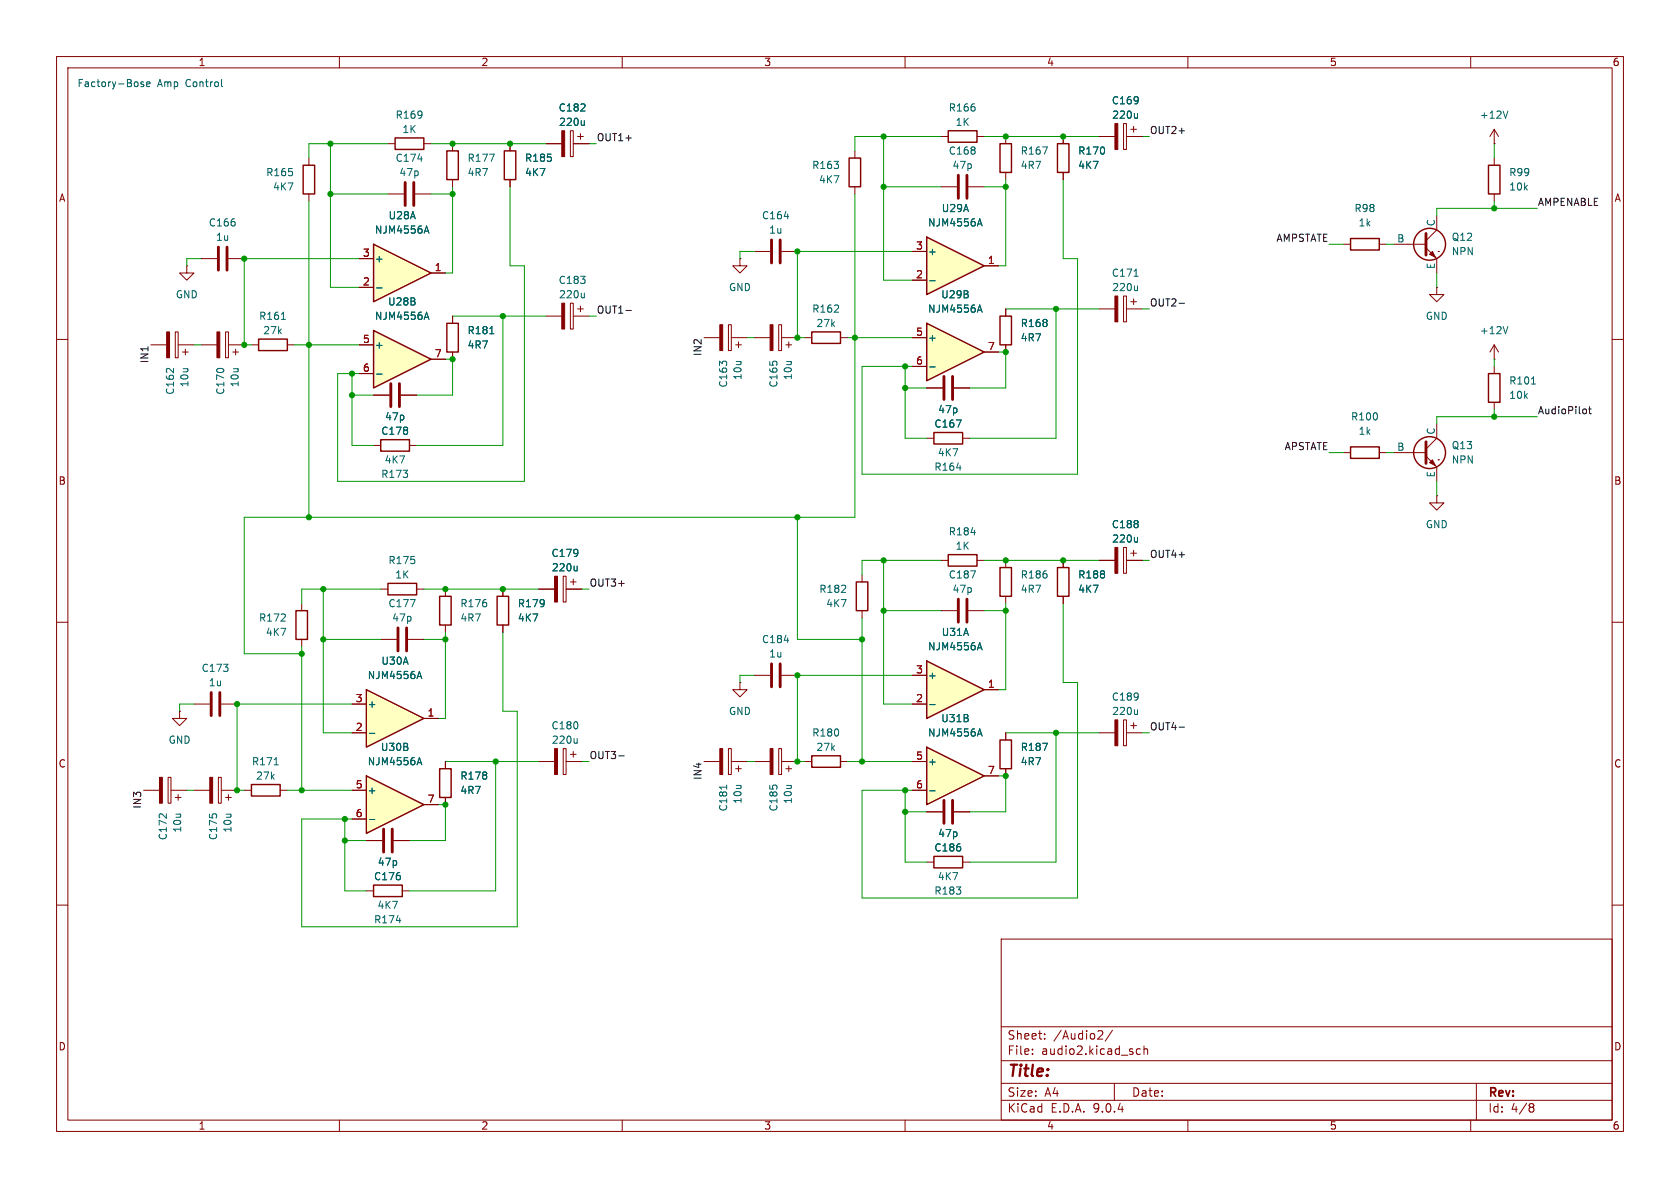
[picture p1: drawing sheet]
<svg xmlns="http://www.w3.org/2000/svg" width="297mm" height="210mm" viewBox="0 0 297 210" stroke-linecap="round" stroke-linejoin="round" font-family="sans-serif">
<g fill="none" stroke="#840000" stroke-width=".18">
<path d="M10 10h277v190h-277zM12 12h273v186h-273zM60 10v2M110 10v2M160 10v2M210 10v2M260 10v2M10 60h2M254 74.9v2.6l-1.9 1.9M285 60h2M246.4 80h5.7M252.1 80.6l1.9 2v2.5"/>
<path d="M254.3 81.3h.1M10 110h2M285 110h2M10 160h2M177 166h108v32h-108zM285 160h2M60 198v2M110 198v2M160 198v2M177 194.5h108M177 191.5h108M177 187.5h108"/>
<path d="M177 181.5h108M182.5 186.3v.1M182.5 185.5v.1M184.7 183.6v.1M184.7 182.8v.1M194.3 182.2l.5 .1 .2 .3-1 1.1h1M196.7 182.1l-1.3 2M197 191.5v3M201.6 185.5l-.4-.1-.3 .3v.4l.1 .2h.6M202.2 185.5l.3-.1 .3 .1 .1 .9M202.2 184.9v1.5M210 198v2"/>
<path d="M260 198v2M261 191.5v6.5M270.6 195.1l.4 .1 .2 .2-.3 .3M270.6 195.7h.3M270.9 195.7l.2 .2 .1 .4-.2 .2-.4 .1"/>
</g>
<path d="M252.1 78.1v3.8" fill="none" stroke="#840000" stroke-width=".51"/>
<circle cx="252.7" cy="80" r="2.82" fill="none" stroke="#840000" stroke-width=".25"/>
<path d="M252.7 81.8l.5-.5 .5 1z" fill="#840000" stroke="#840000" stroke-width=".18"/>
<path d="M163.8 132.1l10.2 5.1-10.2 5z" fill="#ffffc2"/>
<path d="M79 26.7h2v5.1h-2zM150.1 27.9h2v5.1h-2zM143.5 58.7h5.1v2h-5.1zM176.8 55.9h2v5.1h-2zM238.8 42.2h5v2h-5zM263.1 66h2.1v5.1h-2.1zM186.9 100.3h2.1v5.1h-2.1zM143.5 133.6h5.1v2h-5.1zM163.8 132.1l10.2 5.1-10.2 5zM176.8 130.8h2v5.1h-2z" fill="none" stroke="#840000" stroke-width=".25"/>
<g fill="none" stroke="#840000" stroke-width=".18">
<path d="M80 25.4v1.3M80 31.8v1.2M151.1 26.7v1.2M151.1 33v1.3M166.4 33h2.8M171.2 33h2.8M194.3 24.1h2.8M198.6 21.8h.5v4.6h-.5zM199.1 24.1h2.8M199.9 22.9h1M200.4 22.4v1M124.5 59.7h2.8"/>
<path d="M128.8 57.4h.5v4.6h-.5zM129.3 59.7h2.8M142.2 59.7h1.3M148.6 59.7h1.3M177.8 54.6v1.3M194.3 54.6h2.8M198.6 52.3h.5v4.6h-.5zM199.1 54.6h2.8M199.9 53.3h1M200.4 52.8v1M237.5 43.2h1.3M243.8 43.2h1.3"/>
<path d="M130 61h1.1M130.6 60.5v1M177.8 61v1.2M264.2 63.5h.1M264.2 61v2.5M264.2 64.8v1.2M264.2 71.1v1.3M264.2 61l-.8 1.2M264.2 61l.7 1.2M188 99.1v1.2M194.3 99.1h2.8M198.6 96.8h.5v4.5h-.5z"/>
<path d="M199.1 99.1h2.8M199.9 97.8h1M200.4 97.3v1M133.3 119.4h2.8M138.2 119.4h2.8M188 105.4v1.3M124.5 134.6h2.8M128.8 132.3h.5v4.6h-.5zM129.3 134.6h2.8M130 135.9h1.1M130.6 135.4v1M130.8 120.7v1.2h1.3l-1.3 1.3-1.3-1.3h1.3"/>
<path d="M130.8 120.7h.1M133.3 134.6h2.8M137.7 132.3h.5v4.6h-.5zM138.2 134.6h2.8M138.9 135.9h1.1M139.4 135.4v1M142.2 134.6h1.3M148.6 134.6h1.3M161.3 134.6h2.5M161.3 139.7h2.5M174 137.2h2.5M177.8 129.5v1.3"/>
<path d="M177.8 135.9v1.3M194.3 129.5h2.8M198.6 127.3h.5v4.5h-.5zM199.1 129.5h2.8M199.9 128.3h1M200.4 127.8v1"/>
</g>
<g fill="none" stroke="#006464" stroke-width=".18">
<path d="M86.5 27.2h.9l-.6 1.3M201.1 20.1v.8M201.1 20.8l-.2 .1M200.5 48.8h.7M201.1 50.5v.9M201.1 51.3l-.2 .1M266.6 57.7l-.4 1.3M270.7 67.9h.8M201.1 95v.8M201.1 95.7l-.2 .1M138.6 113.2h.8M128.5 138.8v.7"/>
<path d="M164.4 139.8h.9M172.9 129.8h.6M173.2 128.8l.4 1.3M184.3 131.4h.9l-.6 1.3M201.1 125.5v.8M201.1 126.2l-.2 .1"/>
</g>
<path d="M169.4 31v4.1M170.9 31v4.1M136.4 117.3v4.1M137.9 117.3v4.1" fill="none" stroke="#840000" stroke-width=".51"/>
<g fill="#840000" stroke="#840000" stroke-width=".18">
<path d="M197.1 52.3h.5v4.6h-.5z"/>
<path d="M136.1 132.3h.6v4.6h-.6z"/>
<path d="M197.1 21.8h.5v4.6h-.5z"/>
<path d="M127.3 132.3h.5v4.6h-.5z"/>
<path d="M197.1 96.8h.5v4.5h-.5z"/>
<path d="M127.3 57.4h.5v4.6h-.5z"/>
<path d="M197.1 127.3h.5v4.5h-.5z"/>
</g>
<path d="M163.8 41.9l10.2 5.1-10.2 5.1z" fill="#ffffc2"/>
<path d="M69.8 24.4h5.1v2h-5.1zM89.2 26.7h2v5.1h-2zM167.6 23.1h5.1v2h-5.1zM176.8 25.4h2v5.1h-2zM263.1 29.2h2.1v5.1h-2.1zM163.8 41.9l10.2 5.1-10.2 5.1zM165.1 76.5h5.1v2h-5.1zM238.8 79h5v2h-5zM167.6 98h5.1v2.1h-5.1zM151.4 102.9h2v5.1h-2zM176.8 100.3h2v5.1h-2zM165.1 151.4h5.1v2h-5.1z" fill="none" stroke="#840000" stroke-width=".25"/>
<g fill="none" stroke="#840000" stroke-width=".18">
<path d="M68.6 25.4h1.2M68.6 34.3h2.8M73.4 34.3h2.8M74.9 25.4h1.3M90.2 25.4v1.3M90.2 31.8v1.2M166.4 24.1h1.2M172.7 24.1h1.3M177.8 24.1v1.3M177.8 30.5v1.3M264.2 25.4h.1M264.2 22.9l-.8 1.2"/>
<path d="M264.2 22.9l.7 1.2M264.2 22.9v2.5M264.2 27.9v1.3M264.2 34.3v1.3M161.3 44.5h2.5M161.3 49.5h2.5M174 47h2.5M163.8 77.5h1.3M170.2 77.5h1.2M166.4 99.1h1.2M172.7 99.1h1.3M177.8 99.1v1.2"/>
<path d="M237.5 80h1.3M243.8 80h1.3M254 87.6v1.3h1.3l-1.3 1.3-1.3-1.3h1.3M254 87.6h.1M152.4 101.6v1.3M152.4 108v1.2M177.8 105.4v1.3M163.8 152.4h1.3M170.2 152.4h1.2"/>
</g>
<path d="M266.6 19.6l-.4 1.3M73.9 28.1h.8M172.9 39.6h.6M173.2 38.7l.4 1.2M184.3 26h.9l-.6 1.2M164.4 49.6h.9M169.1 82.7h.8M171.7 94.1h.7" fill="none" stroke="#006464" stroke-width=".18"/>
<path d="M71.6 32.3v4M73.2 32.3v4" fill="none" stroke="#840000" stroke-width=".51"/>
<path d="M163.8 116.8l10.2 5.1-10.2 5.1z" fill="#ffffc2"/>
<g fill="none" stroke="#840000" stroke-width=".25">
<path d="M186.9 25.4h2.1v5.1h-2.1zM163.8 116.8l10.2 5.1-10.2 5.1z"/>
<circle cx="252.7" cy="43.2" r="2.82"/>
</g>
<g fill="none" stroke="#840000" stroke-width=".18">
<path d="M188 24.1v1.3M188 30.5v1.3M254 38.1v2.5l-1.9 1.9M246.4 43.2h5.7M252.1 43.8l1.9 1.9v2.6M254 50.8v1.3h1.3l-1.3 1.2-1.3-1.2h1.3M254 50.8h.1M254.3 44.5h.1M163.8 68.6h2.8M168.7 68.6h2.7M161.3 119.4h2.5M166.4 108h2.8"/>
<path d="M171.2 108h2.8M161.3 124.5h2.5M174 121.9h2.5M163.8 143.5h2.8M168.7 143.5h2.7"/>
</g>
<path d="M169.1 74.2h.8l-.5 1.3M171.6 100.9h.8l-.5 1.3M172.9 114.5h.6M173.2 113.6l.4 1.3M164.4 124.6h.9" fill="none" stroke="#006464" stroke-width=".18"/>
<path d="M252.1 41.3v3.8M166.9 66.5v4.1M168.4 66.5v4.1M169.4 105.9v4.1M170.9 105.9v4.1M166.9 141.5v4M168.4 141.5v4" fill="none" stroke="#840000" stroke-width=".51"/>
<path d="M252.7 45l.5-.5 .5 1z" fill="#840000" stroke="#840000" stroke-width=".18"/>
<path d="M163.8 57.2l10.2 5-10.2 5.1z" fill="#ffffc2"/>
<path d="M53.6 29.2h2v5.1h-2zM45.7 59.9h5.1v2.1h-5.1zM79 57.2h2v5h-2zM163.8 57.2l10.2 5-10.2 5.1z" fill="none" stroke="#840000" stroke-width=".25"/>
<g fill="none" stroke="#840000" stroke-width=".18">
<path d="M54.6 27.9v1.3M54.6 34.3v1.3M31 58.7h.5v4.5h-.5zM33 47v1.3h1.3l-1.3 1.2-1.3-1.2h1.3M33 47h.1M35.6 45.7h2.8M39.9 58.7h.5v4.5h-.5zM40.4 45.7h2.8M80 55.9v1.3M161.3 59.7h2.5M26.7 61h2.8M31.5 61h2.8"/>
<path d="M32.3 62.2h1M32.8 61.7v1M35.6 61h2.8M40.4 61h2.8M41.1 62.2h1.1M41.7 61.7v1M44.4 61h1.3M50.8 61h1.3M66 69.9h2.8M70.9 69.9h2.8M80 62.2v1.3M161.3 64.8h2.5"/>
<path d="M174 62.2h2.5"/>
</g>
<path d="M49.7 56.5h.8M86.6 59h.7M172.9 54.8h.6M173.2 53.9l.4 1.3M164.4 64.9h.9" fill="none" stroke="#006464" stroke-width=".18"/>
<g fill="#840000" stroke="#840000" stroke-width=".18">
<path d="M38.4 58.7h.5v4.5h-.5z"/>
<path d="M29.5 58.7h.5v4.5h-.5z"/>
</g>
<path d="M38.6 43.7v4.1M40.1 43.7v4.1M69.1 67.8v4.1M70.6 67.8v4.1" fill="none" stroke="#840000" stroke-width=".51"/>
<path d="M66 58.4l10.2 5.1-10.2 5.1z" fill="#ffffc2"/>
<path d="M66 58.4l10.2 5.1-10.2 5.1z" fill="none" stroke="#840000" stroke-width=".25"/>
<path d="M63.5 61h2.5M63.5 66h2.5M76.2 63.5h2.5" fill="none" stroke="#840000" stroke-width=".18"/>
<path d="M75.1 56.1h.6M75.4 55.2l.4 1.3M66.6 66.1h.9" fill="none" stroke="#006464" stroke-width=".18"/>
<path d="M66 43.2l10.2 5.1-10.2 5z" fill="#ffffc2"/>
<path d="M66 43.2l10.2 5.1-10.2 5zM67.3 77.7h5.1v2.1h-5.1zM52.3 108h2.1v5h-2.1zM68.6 103.1h5.1v2.1h-5.1zM77.7 105.4h2.1v5.1h-2.1zM87.9 105.4h2v5.1h-2zM44.4 138.7h5.1v2h-5.1zM66 156.5h5.1v2h-5.1z" fill="none" stroke="#840000" stroke-width=".25"/>
<g fill="none" stroke="#840000" stroke-width=".18">
<path d="M96.5 25.4h2.8M100.8 23.1h.5v4.6h-.5zM101.3 25.4h2.8M102.1 24.1h1M102.6 23.6v1M63.5 45.7h2.5M63.5 50.8h2.5M76.2 48.3h2.5M96.5 55.9h2.8M100.8 53.6h.5v4.6h-.5zM101.3 55.9h2.8M102.1 54.6h1"/>
<path d="M102.6 54.1v1M130.8 45.7v1.3h1.3l-1.3 1.3-1.3-1.3h1.3M130.8 45.7h.1M133.3 59.7h2.8M133.3 44.5h2.8M137.7 57.4h.5v4.6h-.5zM138.2 59.7h2.8M138.2 44.5h2.8M66 78.7h1.3M72.4 78.7h1.3M138.9 61h1.1M139.4 60.5v1"/>
<path d="M53.3 106.7v1.3M53.3 113v1.3M67.3 104.1h1.3M67.3 113h2.8M72.1 113h2.8M73.7 104.1h1.2M78.7 104.1v1.3M78.7 110.5v1.3M88.9 104.1v1.3M88.9 110.5v1.3M95.2 104.1h2.8M99.6 101.9h.5v4.5h-.5z"/>
<path d="M100.1 104.1h2.8M100.8 102.9h1.1M101.3 102.4v1M25.4 139.7h2.8M29.7 137.4h.5v4.6h-.5zM30.2 139.7h2.8M31.7 125.7v1.3h1.3l-1.3 1.3-1.2-1.3h1.2M31.7 125.7h.1M34.3 139.7h2.8M34.3 124.5h2.8M38.6 137.4h.5v4.6h-.5zM39.1 139.7h2.8"/>
<path d="M39.1 124.5h2.8M43.2 139.7h1.2M49.5 139.7h1.3M95.2 134.6h2.8M99.6 132.3h.5v4.6h-.5zM100.1 134.6h2.8M100.8 133.4h1.1M101.3 132.8v1.1M31 141h1M31.5 140.5v1M39.9 141h1M40.4 140.5v1"/>
<path d="M64.8 148.6h2.8M64.8 157.5h1.2M69.6 148.6h2.8M71.1 157.5h1.3"/>
</g>
<g fill="none" stroke="#006464" stroke-width=".18">
<path d="M75.4 39.9l.4 1.3M103.3 21.3v.9M103.3 22l-.2 .2M138.6 38.3h.8M66.6 50.9h.9M75.1 40.9h.6M103.3 51.8v.8M103.3 52.5l-.2 .1M72.5 106h.9l-.6 1.3M102 100.1v.8M102 100.8l-.1 .1M48.5 135.2h.7"/>
<path d="M102 130.5v.9M102 131.3l-.1 .1M70.1 162.7h.7"/>
</g>
<g fill="#840000" stroke="#840000" stroke-width=".18">
<path d="M136.1 57.4h.6v4.6h-.6z"/>
<path d="M99.3 53.6h.5v4.6h-.5z"/>
<path d="M98 101.9h.6v4.5h-.6z"/>
<path d="M99.3 23.1h.5v4.6h-.5z"/>
<path d="M28.2 137.4h.5v4.6h-.5z"/>
<path d="M37.1 137.4h.5v4.6h-.5z"/>
<path d="M98 132.3h.6v4.6h-.6z"/>
</g>
<path d="M136.4 42.4v4.1M137.9 42.4v4.1M70.4 111v4.1M71.9 111v4.1M37.3 122.4v4.1M38.9 122.4v4.1M67.8 146.6v4M69.3 146.6v4" fill="none" stroke="#840000" stroke-width=".51"/>
<path d="M64.8 137.2l10.1 5-10.1 5.1z" fill="#ffffc2"/>
<path d="M64.8 137.2l10.1 5-10.1 5.1z" fill="none" stroke="#840000" stroke-width=".25"/>
<path d="M62.2 139.7h2.6M62.2 144.8h2.6M74.9 142.2h2.6" fill="none" stroke="#840000" stroke-width=".18"/>
<path d="M73.8 134.8h.6M74.1 133.9l.5 1.3M65.3 144.9h1" fill="none" stroke="#006464" stroke-width=".18"/>
<path d="M64.8 121.9l10.1 5.1-10.1 5.1z" fill="#ffffc2"/>
<path d="M64.8 121.9l10.1 5.1-10.1 5.1zM77.7 135.9h2.1v5.1h-2.1z" fill="none" stroke="#840000" stroke-width=".25"/>
<g fill="none" stroke="#840000" stroke-width=".18">
<path d="M90.2 25.4v1.3M90.2 31.8v1.2M96.5 25.4h2.8M101.3 25.4h2.8M188 24.1v1.3M188 30.5v1.3M194.3 24.1h2.8M199.1 24.1h2.8M63.5 45.7h2.5M63.5 50.8h2.5M76.2 48.3h2.5M80 55.9v1.3"/>
<path d="M161.3 44.5h2.5M161.3 49.5h2.5M161.3 59.7h2.5M174 47h2.5M177.8 54.6v1.3M63.5 61h2.5M63.5 66h2.5M66 69.9h2.8M70.9 69.9h2.8M76.2 63.5h2.5M80 62.2v1.3M161.3 64.8h2.5"/>
<path d="M163.8 68.6h2.8M168.7 68.6h2.7M174 62.2h2.5M177.8 61v1.2M188 99.1v1.2M194.3 99.1h2.8M199.1 99.1h2.8M88.9 104.1v1.3M88.9 110.5v1.3M95.2 104.1h2.8M100.1 104.1h2.8M161.3 119.4h2.5"/>
<path d="M188 105.4v1.3M62.2 124.5h2.6M62.2 129.5h2.6M62.2 139.7h2.6M74.9 127h2.6M78.7 134.6v1.3M161.3 124.5h2.5M161.3 134.6h2.5M161.3 139.7h2.5M174 121.9h2.5M174 137.2h2.5M177.8 129.5v1.3"/>
<path d="M177.8 135.9v1.3M62.2 144.8h2.6M64.8 148.6h2.8M69.6 148.6h2.8M74.9 142.2h2.6M78.7 141v1.2M163.8 143.5h2.8M168.7 143.5h2.7"/>
</g>
<g fill="none" stroke="#006464" stroke-width=".18">
<path d="M75.4 39.9l.4 1.3M103.3 21.3v.9M103.3 22l-.2 .2M172.9 39.6h.6M173.2 38.7l.4 1.2M201.1 20.1v.8M201.1 20.8l-.2 .1M66.6 50.9h.9M75.1 56.1h.6M75.1 40.9h.6M75.4 55.2l.4 1.3M86.6 59h.7"/>
<path d="M164.4 49.6h.9M172.9 54.8h.6M173.2 53.9l.4 1.3M66.6 66.1h.9M164.4 64.9h.9M169.1 74.2h.8l-.5 1.3M201.1 95v.8M201.1 95.7l-.2 .1M73.8 119.6h.6M74.1 118.7l.5 1.3M102 100.1v.8M102 100.8l-.1 .1"/>
<path d="M172.9 114.5h.6M173.2 113.6l.4 1.3M65.3 129.6h1M73.8 134.8h.6M74.1 133.9l.5 1.3M164.4 124.6h.9M164.4 139.8h.9M172.9 129.8h.6M173.2 128.8l.4 1.3M184.3 131.4h.9l-.6 1.3M65.3 144.9h1"/>
</g>
<path d="M110.7 54.9h.9M208.4 53.6h1M280.2 72.3l.3 .2v.4l-.3 .2M280.8 72.3h.5M281 71.9v1.1l.3 .1M109.4 133.6h.9M208.4 128.5h1" fill="none" stroke="#0f0f0f" stroke-width=".18"/>
<g fill="none" stroke="#009600" stroke-width=".18">
<path d="M54.6 35.6v55.8M58.4 25.4v25.4h5.1M58.4 34.3h10.2M68.6 25.4h-14v2.5M76.2 25.4h20.3M76.2 34.3h3.8M80 33v15.3h-1.3M90.2 33v14h2.5v38.1h-33v-19.1h3.8M104.1 25.4h1.3M151.1 34.3v57.1h-107.9v24.2h10.1M156.2 24.1v25.4h5.1M156.2 33h10.2"/>
<path d="M166.4 24.1h-15.3v2.6M174 24.1h20.3M174 33h3.8M177.8 31.8v15.2h-1.3M188 31.8v13.9h2.5v38.1h-38.1v-19h8.9M201.9 24.1h1.3M264.2 25.4v2.5M264.2 35.6v1.2M271.8 36.8h-17.8v1.3M35.6 45.7h-2.6v1.3M63.5 45.7h-20.3v15.3h1.2M80 55.9h16.5"/>
<path d="M88.9 55.9v22.8h-15.2M104.1 55.9h1.3M132.1 59.7h1.2M133.3 44.5h-2.5v1.2M149.9 59.7h11.4M161.3 44.5h-20.3v15.2h1.2M177.8 54.6h16.5M186.7 54.6v22.9h-15.3M201.9 54.6h1.3M234.9 43.2h2.6M245.1 43.2h1.3M254 48.3v2.5"/>
<path d="M34.3 61h1.3M52.1 61h11.4M62.2 66v12.7h3.8M62.2 69.9h3.8M78.7 63.5h1.3v6.4h-6.3M160 64.8v12.7h3.8M160 68.6h3.8M176.5 62.2h1.3v6.4h-6.4M264.2 63.5v1.3M264.2 72.4v1.3M271.8 73.7h-17.8v1.2M141 91.4v21.6h11.4"/>
<path d="M156.2 99.1v25.4h5.1M166.4 99.1h-14v2.5M174 99.1h20.3M201.9 99.1h1.3M234.9 80h2.6M245.1 80h1.3M254 85.1v2.5M53.3 114.3v25.4M57.1 104.1v25.4h5.1M57.1 113h10.2M67.3 104.1h-14v2.6M74.9 104.1h20.3"/>
<path d="M74.9 113h3.8M78.7 111.8v15.2h-1.2M88.9 111.8v13.9h2.5v38.1h-38.1v-19h8.9M102.9 104.1h1.2M133.3 119.4h-2.5v1.3M152.4 109.2v25.4M156.2 108h10.2M161.3 119.4h-20.3v15.2h1.2M174 108h3.8M177.8 106.7v15.2h-1.3M188 106.7v14h2.5v38.1h-38.1v-19.1h8.9M33 139.7h1.3"/>
<path d="M34.3 124.5h-2.6v1.2M50.8 139.7h11.4M62.2 124.5h-20.3v15.2h1.3M78.7 134.6h16.5M87.6 134.6v22.9h-15.2M102.9 134.6h1.2M132.1 134.6h1.2M149.9 134.6h11.4M160 139.7v12.7h3.8M176.5 137.2h1.3v6.3h-6.4M177.8 129.5h16.5M186.7 129.5v22.9h-15.3"/>
<path d="M201.9 129.5h1.3M61 144.8v12.7h3.8M61 148.6h3.8M77.5 142.2h1.2v6.4h-6.3M160 143.5h3.8"/>
</g>
<path d="M25.4 14.5h-.3l-.2 .2v.1l.5 .2v.3h-.5M25.9 14.9l.6-.1v-.3h-.4l-.2 .2 .1 .6h.5M39.2 14v1.1l.1 .2" fill="none" stroke="#0000c2" stroke-width=".18"/>
<g fill="#009600" stroke="#009600" stroke-width=".18">
<circle cx="177.8" cy="33" r=".46"/>
<circle cx="156.2" cy="33" r=".46"/>
<circle cx="141" cy="59.7" r=".46"/>
<circle cx="141" cy="44.5" r=".46"/>
<circle cx="141" cy="91.4" r=".46"/>
<circle cx="156.2" cy="108" r=".46"/>
<circle cx="156.2" cy="99.1" r=".46"/>
<circle cx="152.4" cy="113" r=".46"/>
<circle cx="152.4" cy="134.6" r=".46"/>
<circle cx="264.2" cy="73.7" r=".46"/>
<circle cx="264.2" cy="36.8" r=".46"/>
<circle cx="186.7" cy="129.5" r=".46"/>
<circle cx="177.8" cy="137.2" r=".46"/>
<circle cx="177.8" cy="99.1" r=".46"/>
<circle cx="177.8" cy="108" r=".46"/>
<circle cx="160" cy="143.5" r=".46"/>
<circle cx="160" cy="139.7" r=".46"/>
<circle cx="188" cy="99.1" r=".46"/>
<circle cx="186.7" cy="54.6" r=".46"/>
<circle cx="160" cy="68.6" r=".46"/>
<circle cx="160" cy="64.8" r=".46"/>
<circle cx="177.8" cy="62.2" r=".46"/>
<circle cx="151.1" cy="59.7" r=".46"/>
<circle cx="177.8" cy="24.1" r=".46"/>
<circle cx="188" cy="24.1" r=".46"/>
<circle cx="156.2" cy="24.1" r=".46"/>
<circle cx="58.4" cy="25.4" r=".46"/>
<circle cx="58.4" cy="34.3" r=".46"/>
<circle cx="54.6" cy="61" r=".46"/>
<circle cx="43.2" cy="61" r=".46"/>
<circle cx="62.2" cy="66" r=".46"/>
<circle cx="43.2" cy="45.7" r=".46"/>
<circle cx="62.2" cy="69.9" r=".46"/>
<circle cx="80" cy="63.5" r=".46"/>
<circle cx="88.9" cy="55.9" r=".46"/>
<circle cx="78.7" cy="113" r=".46"/>
<circle cx="88.9" cy="104.1" r=".46"/>
<circle cx="78.7" cy="104.1" r=".46"/>
<circle cx="57.1" cy="104.1" r=".46"/>
<circle cx="54.6" cy="91.4" r=".46"/>
<circle cx="57.1" cy="113" r=".46"/>
<circle cx="53.3" cy="115.6" r=".46"/>
<circle cx="41.9" cy="139.7" r=".46"/>
<circle cx="41.9" cy="124.5" r=".46"/>
<circle cx="61" cy="144.8" r=".46"/>
<circle cx="61" cy="148.6" r=".46"/>
<circle cx="53.3" cy="139.7" r=".46"/>
<circle cx="87.6" cy="134.6" r=".46"/>
<circle cx="78.7" cy="142.2" r=".46"/>
<circle cx="141" cy="119.4" r=".46"/>
<circle cx="141" cy="134.6" r=".46"/>
<circle cx="80" cy="25.4" r=".46"/>
<circle cx="90.2" cy="25.4" r=".46"/>
<circle cx="80" cy="34.3" r=".46"/>
</g>
<text font-size="2.8" fill="#840000" x="178" y="190.9">Title:</text>
<g font-size="2.1" fill="#840000">
<text x="178" y="184">Sheet:</text>
<text x="186.2" y="184">/Audio2/</text>
<text x="178" y="186.7">File:</text>
<text x="184.1" y="186.7">audio2.kicad_sch</text>
<text x="178" y="196.9">KiCad</text>
<text x="178" y="194.1">Size:</text>
<text x="184.7" y="194.1">A4</text>
<text x="185.7" y="196.9">E.D.A.</text>
<text x="193.3" y="196.9">9.0.4</text>
<text x="200" y="194.1">Date:</text>
<text x="263" y="194.3">Rev:</text>
<text x="263" y="196.9">Id:</text>
<text x="267.1" y="196.9">4/8</text>
</g>
<g font-size="1.8" fill="#840000">
<text x="35" y="11.9">1</text>
<text x="85" y="11.9">2</text>
<text x="135" y="11.9">3</text>
<text x="185" y="11.9">4</text>
<text x="235" y="11.9">5</text>
<text x="285" y="11.9">6</text>
<text x="10.3" y="35.9">A</text>
<text x="285.3" y="35.9">A</text>
<text x="10.3" y="85.9">B</text>
<text x="285.3" y="85.9">B</text>
<text x="10.3" y="135.9">C</text>
<text x="285.3" y="135.9">C</text>
<text x="10.3" y="185.9">D</text>
<text x="285.3" y="185.9">D</text>
<text x="35" y="199.9">1</text>
<text x="85" y="199.9">2</text>
<text x="135" y="199.9">3</text>
<text x="185" y="199.9">4</text>
<text x="235" y="199.9">5</text>
<text x="285" y="199.9">6</text>
</g>
<g font-size="1.8" fill="#0000c2">
<text x="13.6" y="15.6">Factory-Bose</text>
<text x="27.8" y="15.6">Amp</text>
<text x="32.9" y="15.6">Control</text>
</g>
<g font-size="1.8" fill="#006464">
<text x="69.8" y="21.2">R169</text>
<text x="71" y="23.7">1K</text>
<text x="98.7" y="19.9">C182</text>
<text x="98.7" y="22.5">220u</text>
<text x="167.6" y="19.9">R166</text>
<text x="168.8" y="22.5">1K</text>
<text x="196.5" y="18.6">C169</text>
<text x="196.5" y="21.2">220u</text>
<text x="261.5" y="21.2">+12V</text>
<text x="69.8" y="28.8">C174</text>
<text x="82.6" y="28.8">R177</text>
<text x="92.7" y="28.8">R185</text>
<text x="167.6" y="27.5">C168</text>
<text x="180.3" y="27.5">R167</text>
<text x="190.5" y="27.5">R170</text>
<text x="47" y="31.3">R165</text>
<text x="48.2" y="33.9">4K7</text>
<text x="70.5" y="31.3">47p</text>
<text x="82.6" y="31.3">4R7</text>
<text x="92.7" y="31.3">4K7</text>
<text x="143.5" y="30.1">R163</text>
<text x="144.7" y="32.6">4K7</text>
<text x="168.3" y="30.1">47p</text>
<text x="180.3" y="30.1">4R7</text>
<text x="190.5" y="30.1">4K7</text>
<text x="266.7" y="33.9">10k</text>
<text x="266.7" y="31.3">R99</text>
<text x="36.8" y="40.2">C166</text>
<text x="66.2" y="41.5">NJM4556A</text>
<text x="68.6" y="39">U28A</text>
<text x="134.6" y="39">C164</text>
<text x="135.9" y="41.5">1u</text>
<text x="164" y="40.2">NJM4556A</text>
<text x="166.4" y="37.7">U29A</text>
<text x="239.4" y="37.7">R98</text>
<text x="240.1" y="40.2">1k</text>
<text x="253.7" y="40.1" transform="rotate(-90 253.7 40.1)">C</text>
<text x="38.1" y="42.8">1u</text>
<text x="66.2" y="46.6">+</text>
<text x="164" y="45.3">+</text>
<text x="246.9" y="42.9">B</text>
<text x="253.7" y="47.7" transform="rotate(-90 253.7 47.7)">E</text>
<text x="256.5" y="42.8">Q12</text>
<text x="256.5" y="45.3">NPN</text>
<text x="31" y="52.9">GND</text>
<text x="98.7" y="50.4">C183</text>
<text x="98.7" y="52.9">220u</text>
<text x="128.8" y="51.7">GND</text>
<text x="166.3" y="52.9">U29B</text>
<text x="196.5" y="49.1">C171</text>
<text x="196.5" y="51.7">220u</text>
<text x="45.7" y="56.7">R161</text>
<text x="46.4" y="59.3">27k</text>
<text x="66.2" y="56.7">NJM4556A</text>
<text x="68.5" y="54.2">U28B</text>
<text x="82.6" y="59.3">R181</text>
<text x="143.5" y="55.5">R162</text>
<text x="144.2" y="58">27k</text>
<text x="164" y="55.5">NJM4556A</text>
<text x="180.3" y="58">R168</text>
<text x="252" y="56.7">GND</text>
<text x="261.5" y="59.3">+12V</text>
<text x="66.2" y="61.8">+</text>
<text x="82.6" y="61.8">4R7</text>
<text x="164" y="60.6">+</text>
<text x="180.3" y="60.6">4R7</text>
<text x="31" y="69.9" transform="rotate(-90 31 69.9)">C162</text>
<text x="33.5" y="68.6" transform="rotate(-90 33.5 68.6)">10u</text>
<text x="39.9" y="69.9" transform="rotate(-90 39.9 69.9)">C170</text>
<text x="42.4" y="68.6" transform="rotate(-90 42.4 68.6)">10u</text>
<text x="128.8" y="68.6" transform="rotate(-90 128.8 68.6)">C163</text>
<text x="131.3" y="67.3" transform="rotate(-90 131.3 67.3)">10u</text>
<text x="137.6" y="68.6" transform="rotate(-90 137.6 68.6)">C165</text>
<text x="140.2" y="67.3" transform="rotate(-90 140.2 67.3)">10u</text>
<text x="266.7" y="68.2">R101</text>
<text x="266.7" y="70.7">10k</text>
<text x="67.3" y="77.1">C178</text>
<text x="68" y="74.5">47p</text>
<text x="165.1" y="75.8">C167</text>
<text x="165.8" y="73.3">47p</text>
<text x="238.7" y="74.5">R100</text>
<text x="240.1" y="77.1">1k</text>
<text x="253.7" y="76.9" transform="rotate(-90 253.7 76.9)">C</text>
<text x="67.9" y="82.1">4K7</text>
<text x="165.1" y="83.4">R164</text>
<text x="165.7" y="80.9">4K7</text>
<text x="246.9" y="79.8">B</text>
<text x="256.5" y="79.6">Q13</text>
<text x="256.5" y="82.1">NPN</text>
<text x="67.3" y="84.7">R173</text>
<text x="253.7" y="84.5" transform="rotate(-90 253.7 84.5)">E</text>
<text x="167.6" y="94.8">R184</text>
<text x="196.5" y="93.6">C188</text>
<text x="252" y="93.6">GND</text>
<text x="68.6" y="99.9">R175</text>
<text x="97.4" y="98.7">C179</text>
<text x="97.5" y="101.2">220u</text>
<text x="168.8" y="97.4">1K</text>
<text x="196.5" y="96.1">220u</text>
<text x="68.6" y="107.5">C177</text>
<text x="69.8" y="102.5">1K</text>
<text x="81.3" y="107.5">R176</text>
<text x="91.4" y="107.5">R179</text>
<text x="144.7" y="105">R182</text>
<text x="146" y="107.5">4K7</text>
<text x="167.6" y="102.5">C187</text>
<text x="168.3" y="105">47p</text>
<text x="180.3" y="102.5">R186</text>
<text x="180.3" y="105">4R7</text>
<text x="190.5" y="102.5">R188</text>
<text x="190.5" y="105">4K7</text>
<text x="45.7" y="110.1">R172</text>
<text x="46.9" y="112.6">4K7</text>
<text x="69.2" y="110.1">47p</text>
<text x="81.3" y="110.1">4R7</text>
<text x="91.4" y="110.1">4K7</text>
<text x="134.6" y="113.9">C184</text>
<text x="166.4" y="112.6">U31A</text>
<text x="35.5" y="119">C173</text>
<text x="67.3" y="117.7">U30A</text>
<text x="135.9" y="116.4">1u</text>
<text x="164" y="115.2">NJM4556A</text>
<text x="36.8" y="121.5">1u</text>
<text x="64.9" y="125.3">+</text>
<text x="64.9" y="120.2">NJM4556A</text>
<text x="164" y="120.2">+</text>
<text x="196.5" y="124.1">C189</text>
<text x="29.7" y="131.7">GND</text>
<text x="97.4" y="129.1">C180</text>
<text x="97.5" y="131.7">220u</text>
<text x="128.8" y="126.6">GND</text>
<text x="143.5" y="130.4">R180</text>
<text x="164" y="130.4">NJM4556A</text>
<text x="166.3" y="127.9">U31B</text>
<text x="196.5" y="126.6">220u</text>
<text x="44.4" y="135.5">R171</text>
<text x="64.9" y="135.5">NJM4556A</text>
<text x="67.2" y="132.9">U30B</text>
<text x="144.2" y="132.9">27k</text>
<text x="164" y="135.5">+</text>
<text x="180.3" y="132.9">R187</text>
<text x="180.3" y="135.5">4R7</text>
<text x="45.2" y="138">27k</text>
<text x="64.9" y="140.6">+</text>
<text x="81.3" y="138">R178</text>
<text x="81.3" y="140.6">4R7</text>
<text x="128.8" y="143.5" transform="rotate(-90 128.8 143.5)">C181</text>
<text x="131.3" y="142.2" transform="rotate(-90 131.3 142.2)">10u</text>
<text x="137.6" y="143.5" transform="rotate(-90 137.6 143.5)">C185</text>
<text x="140.2" y="142.2" transform="rotate(-90 140.2 142.2)">10u</text>
<text x="29.7" y="148.6" transform="rotate(-90 29.7 148.6)">C172</text>
<text x="32.2" y="147.3" transform="rotate(-90 32.2 147.3)">10u</text>
<text x="38.6" y="148.6" transform="rotate(-90 38.6 148.6)">C175</text>
<text x="41.1" y="147.3" transform="rotate(-90 41.1 147.3)">10u</text>
<text x="165.8" y="148.2">47p</text>
<text x="66" y="155.8">C176</text>
<text x="66.7" y="153.3">47p</text>
<text x="165.1" y="150.7">C186</text>
<text x="165.7" y="155.8">4K7</text>
<text x="66.6" y="160.9">4K7</text>
<text x="165.1" y="158.3">R183</text>
<text x="66" y="163.4">R174</text>
</g>
<g font-size="1.8" fill="#0f0f0f">
<text x="203.2" y="23.8">OUT2+</text>
<text x="105.4" y="25.1">OUT1+</text>
<text x="271.8" y="36.5">AMPENABLE</text>
<text x="225.6" y="42.8">AMPSTATE</text>
<text x="105.4" y="55.5">OUT1-</text>
<text x="203.2" y="54.3">OUT2-</text>
<text x="26.3" y="64.3" transform="rotate(-90 26.3 64.3)">IN1</text>
<text x="124.1" y="63" transform="rotate(-90 124.1 63)">IN2</text>
<text x="271.8" y="73.3">AudioPilot</text>
<text x="227" y="79.7">APSTATE</text>
<text x="203.2" y="98.7">OUT4+</text>
<text x="104.1" y="103.8">OUT3+</text>
<text x="203.2" y="129.2">OUT4-</text>
<text x="104.1" y="134.3">OUT3-</text>
<text x="124.1" y="138" transform="rotate(-90 124.1 138)">IN4</text>
<text x="25.1" y="143" transform="rotate(-90 25.1 143)">IN3</text>
</g>
<g font-size="1.8" fill="#a90000">
<text x="64.1" y="45.5">3</text>
<text x="161.9" y="44.2">3</text>
<text x="174.6" y="46.7">1</text>
<text x="64.1" y="50.5">2</text>
<text x="76.8" y="48">1</text>
<text x="161.9" y="49.3">2</text>
<text x="161.9" y="59.4">5</text>
<text x="64.1" y="60.7">5</text>
<text x="64.1" y="65.8">6</text>
<text x="76.8" y="63.2">7</text>
<text x="161.9" y="64.5">6</text>
<text x="174.6" y="62">7</text>
<text x="161.9" y="119.1">3</text>
<text x="62.8" y="124.2">3</text>
<text x="161.9" y="124.2">2</text>
<text x="174.6" y="121.7">1</text>
<text x="62.8" y="129.3">2</text>
<text x="75.5" y="126.7">1</text>
<text x="161.9" y="134.4">5</text>
<text x="174.6" y="136.9">7</text>
<text x="62.8" y="139.4">5</text>
<text x="75.5" y="142">7</text>
<text x="161.9" y="139.4">6</text>
<text x="62.8" y="144.5">6</text>
</g>
</svg>
